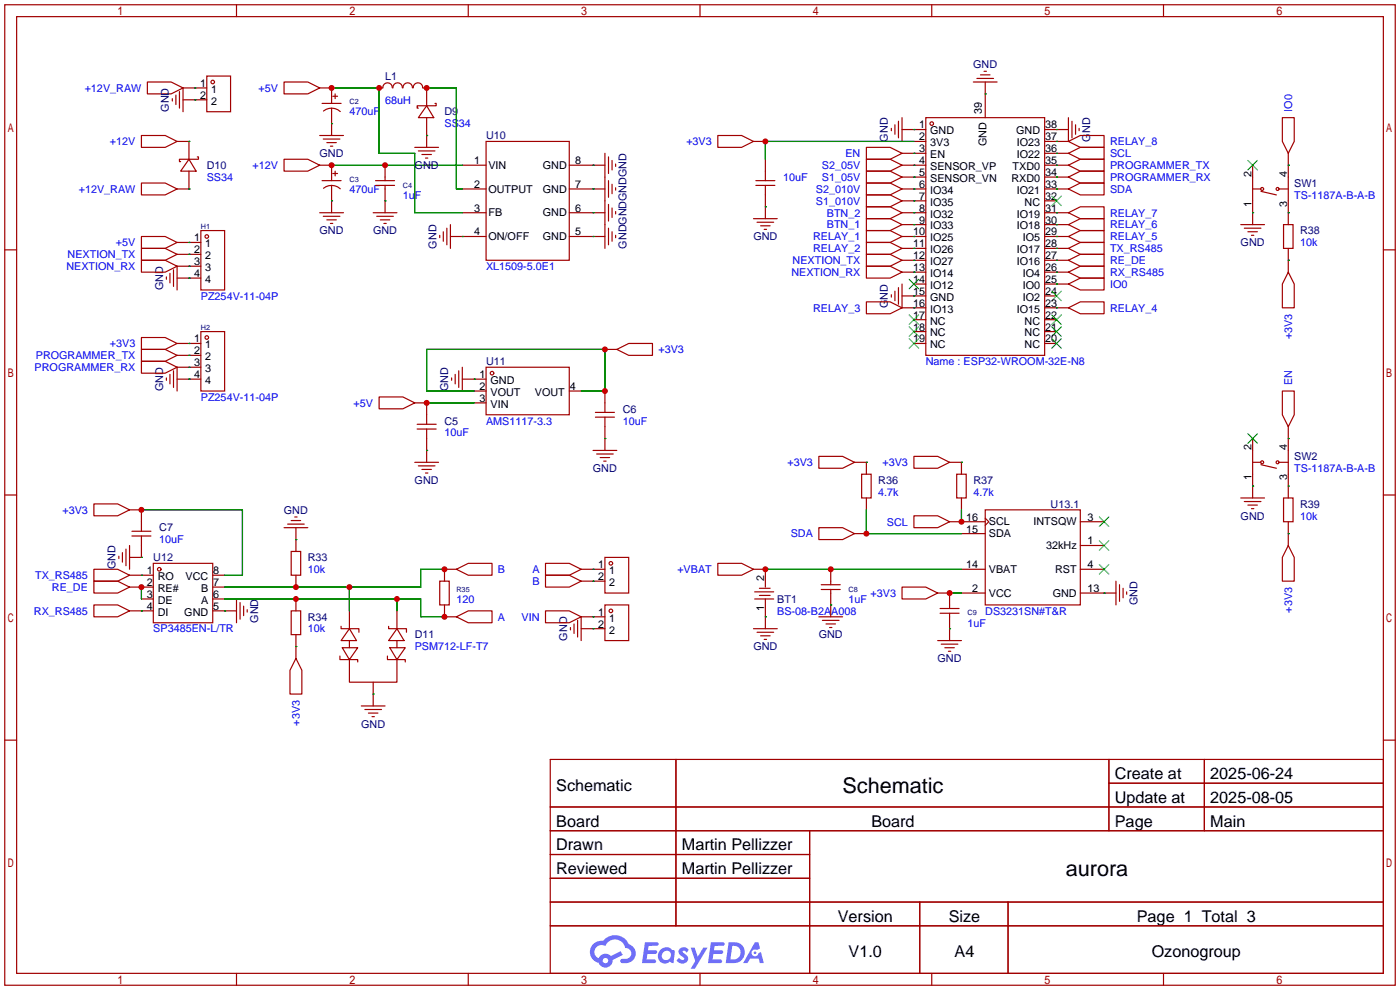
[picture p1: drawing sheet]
<svg xmlns="http://www.w3.org/2000/svg" width="299mm" height="212mm" viewBox="0 0 299 212" stroke-linecap="round" stroke-linejoin="round" font-family="sans-serif">
<g fill="none" stroke="#a10000" stroke-width=".25">
<path d="M1 1h297.2v209.6h-297.2zM3.6 3.6h292.1v204.4h-292.1zM50.5 1v2.6M100.1 1v2.6M149.6 1v2.6M199.1 1v2.6M248.7 1v2.6M1 53.4h2.6M295.7 53.4h2.5M1 105.8h2.6M295.7 105.8h2.5M1 158.2h2.6"/>
<path d="M295.7 158.2h2.5M117.6 162.3h178.1v45.7h-178.1zM117.6 172.5h178.1M117.6 177.5h178.1M144.5 162.3v35.6M173 177.5v30.5M237 162.3v15.2M237 167.4h58.7M257.4 162.3v15.2M117.6 182.6h55.4M117.6 192.8h178.1M117.6 187.7h55.4"/>
<path d="M117.6 197.9h178.1M196.6 192.8v15.2M215.4 192.8v15.2M50.5 208v2.6M100.1 208v2.6M149.6 208v2.6M199.1 208v2.6M248.7 208v2.6"/>
</g>
<g fill="#5487ff">
<path d="M145.3 202.7a1.3 1.3 0 0 1 1.9 .3l-.4 .6a.54 .54 0 0 0-.9-.2l.1 .2a1.34 1.34 0 0 1 .9 1.8 1.47 1.47 0 0 1-2.3-.1l.5-.6 .8 .5a.31 .31 0 0 0 .4-.3 .31 .31 0 0 0-.3-.4 1.12 1.12 0 0 1-.7-1.8z"/>
<path d="M147.6 202.5h.9l.6 2 1.2-2h.9l-2.7 4.6h-.9l1-1.7z"/>
<path d="M137.8 201.4h1.7a1.31 1.31 0 0 1 1.2 .2 .4 .4 0 0 1-.3 .5l-1.8 .1-.1 .9h1.6a.4 .4 0 0 1 .4 .4 .4 .4 0 0 1-.5 .4h-1.6l-.2 1.2h1.4a.46 .46 0 0 1 .5 0 .46 .46 0 0 1 .1 .5l-.4 .2h-2.6z"/>
<path d="M151.9 201.4h1.7a1.32 1.32 0 0 1 1.2 .2 .39 .39 0 0 1-.3 .5l-1.8 .1-.1 .9h1.6a.4 .4 0 0 1 .4 .4 .4 .4 0 0 1-.4 .4h-1.7l-.2 1.2h1.4a.46 .46 0 0 1 .5 0 .46 .46 0 0 1 .1 .5l-.4 .2h-2.6z"/>
<path d="M161.3 201.4h.8l.3 1.3-.6 .4a.75 .75 0 0 0-1.1 .3 .75 .75 0 0 0 .5 1 .75 .75 0 0 0 .9-.7l.5-.2 .6 2.3h-.8l-.3-.9h-1.8l-.5 .9h-1z"/>
<path d="M155.7 201.4l-.6 4.4h1.5a2.27 2.27 0 0 0 2.6-2.2 2.27 2.27 0 0 0-2.7-2.2zM156.5 202.1a1.5 1.5 0 0 1 1.8 1.6 1.5 1.5 0 0 1-1.9 1.4h-.3z"/>
<path d="M141.2 203a1.6 1.6 0 0 0-.3 2.3 1.6 1.6 0 0 0 2.3 .2l.7 .3 .3-2.4-.1-.3-.5-.1a1.58 1.58 0 0 0-2.4 0zM141.8 203.5a.98 .98 0 0 1 1.6 .4 .98 .98 0 0 1-1.1 1.3 .94 .94 0 0 1-.9-.7 .94 .94 0 0 1 .4-1z"/>
<path d="M126.8 201.8a2.37 2.37 0 0 0 1.1 4 1.54 1.54 0 0 0 1.8 1 1.54 1.54 0 0 0 1.2-1.6l2.2-1.1-.5-.8-2 1a1.57 1.57 0 0 0-2.7 .5 1.5 1.5 0 0 1-.7-2.1 1.5 1.5 0 0 1 2.2-.5 2.23 2.23 0 0 1 2.3-1.4 2.23 2.23 0 0 1 2 1.8 1.16 1.16 0 0 1 1.2 1.1 1.16 1.16 0 0 1-1.1 1.2h-.7a.47 .47 0 0 0-.5 .4 .47 .47 0 0 0 .4 .5 2.17 2.17 0 0 0 2.5-.9 2.17 2.17 0 0 0-.3-2.7l-.8-.4a3.2 3.2 0 0 0-5.5-.7l-1.1 .1zM128.8 205.3a.6 .6 0 0 1 1.2 0 .6 .6 0 0 1-1.2 0z"/>
<circle cx="161.4" cy="203.6" r=".28"/>
</g>
<g fill="none" stroke="#a10000" stroke-width=".25">
<path d="M31.5 17.5h5.1l2.5 1.3-2.5 1.3h-5.1zM38.4 19.6v3.5M39.1 18.8h5.1M39.1 18.8v5.1M44.2 16.3h5.1v7.6h-5.1zM60.7 17.5h5.1l2.5 1.3-2.5 1.3h-5.1zM68.3 18.8h2.6v3.3M83.8 18.8a1.01 1.01 0 0 0-1-1.1 1.01 1.01 0 0 0-1 1.1h-.8M84 18.8a1.01 1.01 0 0 1 1-1.1 1.01 1.01 0 0 1 1 1.1M86.1 18.8a1.01 1.01 0 0 1 1-1.1 1.01 1.01 0 0 1 1 1.1M88.3 18.8a1.01 1.01 0 0 1 1-1.1 1.01 1.01 0 0 1 1 1.1M90.4 18.8h.8v3.8"/>
<path d="M208 17.5h5.1M208.8 16.8h3.5M209.5 16h2.1M210.3 15.2h.5M210.6 17.5v7.6M30.2 29h5.1l2.5 1.2-2.5 1.3h-5.1zM30.2 39.1h5.1l2.5 1.3-2.5 1.3h-5.1zM36.8 21.1v.5M37.6 20.3v2.1M37.8 30.2h2.6v3.8M39.1 21.3h5.1M40.4 34l1.5 2.6h-3.3z"/>
<path d="M40.4 34h-2v.5h.2M40.4 36.6v3.8h-2.6M42.2 33.5h.2v.5h-2M60.7 34h5.1l2.5 1.3-2.5 1.3h-5.1zM68.3 35.3h2.6v3.3M68.3 29h5.1M68.8 38.6h4.1M68.8 22.1h4.1M69.1 29.7h3.5M69.1 23.7a2.74 2.74 0 0 1 3.6 .1M69.8 30.5h2.1M70.6 31.2h.5"/>
<path d="M70.9 23.1v5.9M70.9 39.6v5.9M71.1 20.6h1M71.1 37.1h1M71.6 20.1v1M71.6 36.6v1M80.3 39.6h4M80.3 38.6h4M82.3 35.3v3.3M82.3 39.6v5.9M88.6 31.5h5.1M89.4 32.3h3.6"/>
<path d="M90.2 33h2M90.9 33.8h.5M91.2 22.6l1.5 2.5h-3.3zM91.2 22.6h-2v.5h.2M91.2 25.1v6.4M93 22.1h.2v.5h-2M98.8 35.3h5.1M103.9 30.2h17.8v25.4h-17.8zM121.7 35.3h7.6M129.3 32.8v20.3M130 33.5v3.6M130 38.6v3.6"/>
<path d="M130.8 34.3v2M130.8 39.4v2M131.6 35.1v.5M153.4 29h5.1l2.5 1.2-2.5 1.3h-5.1zM161 30.2h2.6M161.5 39.6h4.1M161.5 38.6h4.1M163.6 34v4.6M163.6 39.6v7.1M185.2 31.5h5l2.6 1.3-2.6 1.2h-5zM185.2 36.6h5l2.6 1.2-2.6 1.3h-5zM185.2 39.1h5l2.6 1.3-2.6 1.3h-5z"/>
<path d="M185.2 34h5l2.6 1.3-2.6 1.3h-5zM190.5 27.4v.5M191.3 26.7v2M192 25.9v3.6M192.8 27.7h5.1M192.8 32.8h5.1M192.8 35.3h5.1M192.8 37.8h5.1M192.8 25.1v5.1M195.3 30.2h2.6M197.9 25.1h25.4v50.8h-25.4zM223.3 27.7h5"/>
<path d="M223.3 30.2h5M223.3 32.8h5M223.3 35.3h5M223.3 37.8h5M228.3 32.8l2.6-1.3h5.1v2.5h-5.1zM228.3 35.3l2.6-1.3h5.1v2.6h-5.1zM228.3 37.8l2.6-1.2h5.1v2.5h-5.1zM228.3 30.2l2.6-1.2h5.1v2.5h-5.1zM228.3 25.1v5.1M229.1 25.9v3.6M229.9 26.7v2M230.6 27.4v.5"/>
<path d="M267.7 35.3v12.7M274.1 25.1h2.5v5.1l-1.3 2.6-1.2-2.6zM275.3 32.8v15.2M30.2 50.5h5.1l2.5 1.3-2.5 1.3h-5.1zM30.2 53.1h5.1l2.5 1.3-2.5 1.2h-5.1zM30.2 55.6h5.1l2.5 1.3-2.5 1.3h-5.1zM35.6 59.2v.5M36.3 58.4v2.1M37.1 57.7v3.5M37.8 51.8h5.1M37.8 54.4h5.1M37.8 56.9h5.1"/>
<path d="M37.8 59.4h5.1M37.8 56.9v5.1M42.9 49.3h5.1v12.7h-5.1zM68.3 45.5h5.1M69.1 46.2h3.5M69.1 40.2a2.74 2.74 0 0 1 3.6 .2M69.8 47h2.1M70.6 47.8h.5M79.8 45.5h5M80.5 46.2h3.6M81.3 47h2M82 47.8h.5"/>
<path d="M94 50.3v.5M94.7 49.5v2.1M95.5 48.8v3.5M96.3 50.5h7.6M96.3 48v5.1M98.8 40.4h5.1M98.8 45.5h5.1M121.7 40.4h7.6M121.7 45.5h7.6M121.7 50.5h7.6M130 43.7v3.5M130 48.8v3.5"/>
<path d="M130.8 44.4v2.1M130.8 49.5v2.1M131.6 40.1v.5M131.6 45.2v.5M131.6 50.3v.5M161 46.7h5.1M161.8 47.5h3.6M162.6 48.3h2M163.3 49h.5M185.2 54.4h5l2.6 1.2-2.6 1.3h-5zM185.2 56.9h5l2.6 1.3-2.6 1.2h-5zM185.2 44.2h5l2.6 1.3-2.6 1.2h-5z"/>
<path d="M185.2 41.7h5l2.6 1.2-2.6 1.3h-5zM185.2 51.8h5l2.6 1.3-2.6 1.3h-5zM185.2 49.3h5l2.6 1.2-2.6 1.3h-5zM185.2 46.7h5l2.6 1.3-2.6 1.3h-5zM192.8 40.4h5.1M192.8 42.9h5.1M192.8 45.5h5.1M192.8 48h5.1M192.8 50.5h5.1M192.8 53.1h5.1M192.8 55.6h5.1M192.8 58.2h5.1"/>
<path d="M223.3 40.4h5M223.3 42.9h2.5M223.3 45.5h5M223.3 48h5M223.3 50.5h5M223.3 53.1h5M223.3 55.6h5M223.3 58.2h5M228.3 53.1l2.6-1.3h5.1v2.6h-5.1zM228.3 55.6l2.6-1.2h5.1v2.5h-5.1zM228.3 58.2l2.6-1.3h5.1v2.5h-5.1zM228.3 40.4l2.6-1.3h5.1v2.6h-5.1z"/>
<path d="M228.3 45.5l2.6-1.3h5.1v2.5h-5.1zM228.3 48l2.6-1.3h5.1v2.6h-5.1zM228.3 50.5l2.6-1.2h5.1v2.5h-5.1zM265.2 48h5.1M265.9 48.8h3.6M266.7 49.5h2M267.5 50.3h.5M267.7 40.4h1.8M269.5 40.9l3.3 .8M273.6 40.4h1.7M274.3 48h2.1v5.1h-2.1zM275.3 58.2l1.3 2.5v5.1h-2.5v-5.1z"/>
<path d="M275.3 53.1v5.1M30.2 72.1h5.1l2.5 1.3-2.5 1.3h-5.1zM30.2 74.7h5.1l2.5 1.2-2.5 1.3h-5.1zM30.2 77.2h5.1l2.5 1.3-2.5 1.3h-5.1zM37.1 79.2v3.6M37.8 73.4h5.1M37.8 78.5v5.1M37.8 75.9h5.1M37.8 78.5h5.1M42.9 70.9h5.1v12.7h-5.1zM98 79.2v3.6M98.8 78.5v5.1"/>
<path d="M103.9 78.5h17.8v10.1h-17.8zM129.3 74.7h2.5M131.8 74.7l2.6-1.3h5v2.5h-5zM185.2 64.5h5l2.6 1.3-2.6 1.3h-5zM190.5 63v.5M191.3 62.2v2.1M192 61.5v3.5M192.8 63.2h5.1M192.8 65.8h5.1M192.8 60.7v5.1M195.3 60.7h2.6M195.3 68.3h2.6"/>
<path d="M195.3 70.9h2.6M195.3 73.4h2.6M223.3 60.7h5M223.3 63.2h2.5M223.3 65.8h5M223.3 68.3h2.5M223.3 70.9h2.5M223.3 73.4h2.5M228.3 60.7l2.6-1.3h5.1v2.6h-5.1zM228.3 65.8l2.6-1.3h5.1v2.6h-5.1zM35.6 80.8v.5M36.3 80v2"/>
<path d="M37.8 81h5.1M81 84.8h5.1l2.5 1.3-2.5 1.3h-5.1zM88.6 86.1h2.6v4.6M88.6 98.8h5.1M89.2 90.7h4M89.2 91.7h4M89.4 99.6h3.6M91.2 91.7v7.1M96.5 80.8v.5M97.3 80v2M98.8 81h5.1M101.3 83.6h2.6"/>
<path d="M101.3 86.1h2.6M121.7 83.6h2.5M126.7 96.3h5.1M127.3 88.1h4M127.3 89.2h4M127.5 97h3.6M128.3 97.8h2M129 98.6h.5M129.3 83.6v4.5M129.3 89.2v7.1M175 97.5h5.1l2.5 1.3-2.5 1.3h-5.1zM182.6 98.8h2.6v2.5"/>
<path d="M195.3 97.5h5.1l2.5 1.3-2.5 1.3h-5.1zM202.9 98.8h2.6v2.5M267.7 98.8h1.8M267.7 93.7v12.7M269.5 99.3l3.3 .8M273.6 98.8h1.7M274.1 83.6h2.5v5l-1.3 2.6-1.2-2.6zM275.3 91.2v15.2M20.1 107.7h5l2.6 1.3-2.6 1.2h-5zM25.4 118.9v.5M26.2 118.1v2M26.9 117.3v3.6"/>
<path d="M27.7 109h2.5v4.5M27.7 116.6v5.1M28.2 113.5h4.1M28.2 114.6h4.1M30.2 114.6v4.5h-2.5M60.7 112.8h5.1M61.5 112h3.5M62.2 117.9h2.1v5h-2.1zM62.2 111.3h2.1M63 110.5h.5M63.2 112.8v5.1M90.2 100.3h2"/>
<path d="M90.9 101.1h.5M129.3 119.1h5.1v7.6h-5.1zM175 112.8h5.1l2.5 1.2-2.5 1.3h-5.1zM182.6 114h2.6M184.1 101.3h2.1v5.1h-2.1zM185.2 106.4v2.6M195.3 110.2h5.1l2.5 1.3-2.5 1.3h-5.1zM202.9 111.5h7.7M204.5 101.3h2v5.1h-2zM205.5 114h5.1M205.5 106.4v2.6M210.6 109h20.3v20.3h-20.3z"/>
<path d="M210.6 110.7l.7 .8-.7 .8M230.9 116.6h5.1M230.9 111.5h5.1M265.2 106.4h5.1M265.9 107.2h3.6M266.7 107.9h2M267.5 108.7h.5M274.3 106.4h2.1v5.1h-2.1zM275.3 116.6l1.3 2.5v5.1h-2.5v-5.1zM275.3 111.5v5.1M20.1 121.7h5l2.6 1.2-2.6 1.3h-5zM20.1 124.2h5l2.6 1.3-2.6 1.2h-5z"/>
<path d="M20.1 129.3h5l2.6 1.3-2.6 1.2h-5zM27.7 122.9h5.1M27.7 125.5h5.1M27.7 130.6h5.1M30.2 128h2.6M32.8 120.4h12.7v12.7h-12.7zM45.5 122.9h2.5M45.5 125.5h2.5M45.5 128h2.5M45.5 130.6h5M50.5 128v5.1M51.3 128.8v3.5"/>
<path d="M52.1 129.5v2.1M52.8 130.3v.5M62.2 130.6h2.1v5h-2.1zM63.2 122.9v2.6M63.2 128v2.6M63.2 135.6v5.1M72.9 133.9v.5h3.8v.7M73.2 138.4h3.3l-1.8 2.6zM74.7 134.4l1.5 2.5h-3.3zM74.7 130.6v3.8M74.7 136.9v1.5M83.1 133.9v.5h3.8v.7"/>
<path d="M83.3 138.4h3.3l-1.8 2.6zM84.8 134.4l1.6 2.5h-3.3zM84.8 130.6v3.8M84.8 136.9v1.5M94 124.2h2v5.1h-2zM95 129.3v2.5h2.5M97.5 121.7l2.6-1.3h5.1v2.5h-5.1zM97.5 131.8l2.6-1.2h5.1v2.5h-5.1zM97.5 121.7h-2.5v2.5M116.6 122.9h5.1l2.5 1.3-2.5 1.3h-5.1zM116.6 120.4h5.1l2.5 1.3-2.5 1.2h-5.1zM116.6 130.6h5.1l2.5 1.2-2.5 1.3h-5.1z"/>
<path d="M121.9 134.1v.5M122.7 133.4v2M123.4 132.6v3.5M124.2 121.7h5.1M124.2 131.8h5.1M124.2 124.2h5.1M124.2 134.4h5.1M124.2 131.8v5.1M129.3 129.3h5.1v7.6h-5.1zM153.4 120.4h5.1l2.5 1.3-2.5 1.2h-5.1zM161 121.7h2.6v3.8M161 134.4h5.1"/>
<path d="M161.3 128h4.1M161.3 126.5h4.1M161.8 135.1h3.6M162.3 125.7h2.3M162.3 127.3h2.3M162.6 135.9h2M163.3 136.7h.5M163.6 128v6.4M175 131.8h5.1M175.5 126h4.1M175.5 125h4.1M175.8 132.6h3.5"/>
<path d="M176.5 133.4h2.1M177.3 134.1h.5M177.5 121.7v3.3M177.5 126v5.8M192.8 125.5h5.1l2.5 1.2-2.5 1.3h-5.1zM200.4 126.7h2.5v3.3M200.4 136.9h5.1M200.9 131.1h4.1M200.9 130h4.1M201.2 137.7h3.5M201.9 138.4h2.1M202.7 139.2h.5"/>
<path d="M202.9 131.1v5.8M205.5 121.7h5.1M205.5 126.7h5.1M230.9 121.7h5.1M230.9 126.7h7.6M238.5 124.2v5.1M239.3 125v3.5M240 125.7v2.1M240.8 126.5v.5M63.2 140.7l1.3 2.6v5h-2.5v-5zM72.6 140.2v.8h3.9v.5M74.7 141v4.8h10.1v-4.8"/>
<path d="M77.2 150.9h5.1M78 151.6h3.5M78.7 152.4h2.1M79.5 153.2h.5M79.8 145.8v5.1M82.8 140.2v.8h3.8v.5"/>
<circle cx="45.5" cy="17.5" r=".38"/>
<circle cx="199.1" cy="26.4" r=".38"/>
<circle cx="44.2" cy="50.5" r=".38"/>
<circle cx="269.7" cy="40.4" r=".32"/>
<circle cx="273" cy="40.4" r=".32"/>
<circle cx="44.2" cy="72.1" r=".38"/>
<circle cx="105.2" cy="79.8" r=".38"/>
<circle cx="269.7" cy="98.8" r=".32"/>
<circle cx="273" cy="98.8" r=".32"/>
<circle cx="34" cy="121.7" r=".38"/>
<circle cx="130.6" cy="120.4" r=".38"/>
<circle cx="130.6" cy="130.6" r=".38"/>
</g>
<g fill="none" stroke="#3c3" stroke-width=".25">
<path d="M266.7 34.3l2 2M268.7 34.3l-2 2M194.3 59.7l2 2M196.3 59.7l-2 2M224.8 41.9l2 2M226.8 41.9l-2 2M194.3 72.4l2 2M194.3 69.8l2 2.1M194.3 67.3l2 2M196.3 72.4l-2 2M196.3 69.8l-2 2.1M196.3 67.3l-2 2"/>
<path d="M224.8 62.2l2 2.1M224.8 67.3l2 2M224.8 69.8l2 2.1M224.8 72.4l2 2M226.8 62.2l-2 2.1M226.8 67.3l-2 2M226.8 69.8l-2 2.1M226.8 72.4l-2 2M266.7 92.7l2 2M268.7 92.7l-2 2M234.9 115.6l2.1 2M234.9 110.5l2.1 2"/>
<path d="M237 115.6l-2.1 2M237 110.5l-2.1 2M234.9 120.6l2.1 2.1M237 120.6l-2.1 2.1"/>
</g>
<g fill="none" stroke="#008700" stroke-width=".25">
<path d="M41.7 18.8h.1M70.9 18.8h10.1v14h7.6v12.7h10.2M91.2 18.8h6.3v21.6h1.3M40.4 30.2h.1M41.7 21.3h.1M70.9 26.4h.1M70.9 35.3h27.9M91.2 29h.1M126.7 35.3h.1M195.3 27.7h.1M195.3 32.8h.1M195.3 37.8h.1"/>
<path d="M195.3 35.3h.1M195.3 30.2h-31.7v3.8M210.6 20.1h.1M225.8 27.7h.1M225.8 32.8h.1M225.8 35.3h.1M225.8 37.8h.1M225.8 30.2h.1M275.3 35.3h.1M40.4 40.4h.1M40.4 51.8h.1M40.4 59.4h.1"/>
<path d="M40.4 54.4h.1M40.4 56.9h.1M70.9 42.9h.1M82.3 42.9h.1M98.8 50.5h.1M126.7 50.5h.1M126.7 45.5h.1M126.7 40.4h.1M163.6 44.2h.1M195.3 55.6h.1M195.3 58.2h.1M195.3 45.5h.1"/>
<path d="M195.3 42.9h.1M195.3 40.4h.1M195.3 53.1h.1M195.3 50.5h.1M195.3 48h.1M225.8 53.1h.1M225.8 55.6h.1M225.8 58.2h.1M225.8 40.4h.1M225.8 45.5h.1M225.8 48h.1M225.8 50.5h.1"/>
<path d="M267.7 45.5h.1M275.3 45.5h.1M275.3 55.6h.1M40.4 73.4h.1M40.4 75.9h.1M40.4 78.5h.1M195.3 63.2h.1M195.3 65.8h.1M225.8 60.7h.1M225.8 65.8h.1M40.4 81h.1M91.2 96.3h.1"/>
<path d="M91.2 86.1h10.1M101.3 81h.1M101.3 83.6h-10.1v-8.9h38.1v8.9h-5.1M129.3 93.7h.1M185.2 98.8h.1M205.5 98.8h.1M275.3 93.7h.1M30.2 119.1h.1M30.2 109h21.6v13.9h-3.8M63.2 115.3h.1M185.2 109v5h20.3M205.5 109v2.5"/>
<path d="M267.7 103.9h.1M275.3 103.9h.1M275.3 114h.1M30.2 122.9h.1M30.2 130.6h.1M30.2 125.5v2.5M48 130.6h.1M48 128h41.9v3.8h5.1M63.2 138.2h.1M74.7 125.5v5.1M84.8 128v2.6M95 121.7h-5.1v3.8h-41.9"/>
<path d="M126.7 124.2h.1M126.7 121.7h.1M126.7 134.4h.1M126.7 131.8h.1M163.6 131.8h.1M163.6 121.7h41.9M177.5 129.3h.1M202.9 134.4h.1M202.9 126.7h2.6M236 126.7h.1M79.8 148.3h.1"/>
</g>
<g fill="#c00">
<circle cx="163.6" cy="30.2" r=".63"/>
<circle cx="82.3" cy="35.3" r=".63"/>
<circle cx="70.9" cy="35.3" r=".63"/>
<circle cx="81" cy="18.8" r=".63"/>
<circle cx="70.9" cy="18.8" r=".63"/>
<circle cx="91.2" cy="86.1" r=".63"/>
<circle cx="129.3" cy="74.7" r=".63"/>
<circle cx="129.3" cy="83.6" r=".63"/>
<circle cx="30.2" cy="109" r=".63"/>
<circle cx="30.2" cy="125.5" r=".63"/>
<circle cx="63.2" cy="125.5" r=".63"/>
<circle cx="74.7" cy="125.5" r=".63"/>
<circle cx="95" cy="121.7" r=".63"/>
<circle cx="63.2" cy="128" r=".63"/>
<circle cx="84.8" cy="128" r=".63"/>
<circle cx="95" cy="131.8" r=".63"/>
<circle cx="205.5" cy="111.5" r=".63"/>
<circle cx="185.2" cy="114" r=".63"/>
<circle cx="177.5" cy="121.7" r=".63"/>
<circle cx="163.6" cy="121.7" r=".63"/>
<circle cx="202.9" cy="126.7" r=".63"/>
<circle cx="91.2" cy="18.8" r=".63"/>
</g>
<g font-size="4.6">
<text x="180.1" y="169.4">Schematic</text>
<text x="227.8" y="187.2">aurora</text>
</g>
<g font-size="3.5">
<text x="238.3" y="166.5">Create at</text>
<text x="258.7" y="166.5">2025-06-24</text>
<text x="118.9" y="169.1">Schematic</text>
<text x="238.3" y="171.6">Update at</text>
<text x="258.7" y="171.6">2025-08-05</text>
<text x="118.9" y="176.7">Board</text>
<text x="186.2" y="176.7">Board</text>
<text x="238.3" y="176.7">Page</text>
<text x="258.7" y="176.7">Main</text>
<text x="118.9" y="181.8">Drawn</text>
<text x="145.7" y="181.8">Martin Pellizzer</text>
<text x="118.9" y="186.8">Reviewed</text>
<text x="145.7" y="186.8">Martin Pellizzer</text>
<text x="179.1" y="197">Version</text>
<text x="202.8" y="197">Size</text>
<text x="243" y="197">Page 1 Total 3</text>
<text x="181.4" y="204.6">V1.0</text>
<text x="204" y="204.6">A4</text>
<text x="246.1" y="204.6">Ozonogroup</text>
</g>
<g font-size="2.3" fill="#000080">
<text x="82.3" y="17.1">L1</text>
<text x="208" y="14.5">GND</text>
<text x="36.1" y="23.9" transform="rotate(-90 36.1 23.9)">GND</text>
<text x="95" y="24.7">D9</text>
<text x="103.9" y="29.8">U10</text>
<text x="68.3" y="33.6">GND</text>
<text x="189.8" y="30.3" transform="rotate(-90 189.8 30.3)">GND</text>
<text x="233" y="30.3" transform="rotate(-90 233 30.3)">GND</text>
<text x="44.2" y="36.1">D10</text>
<text x="88.6" y="36.1">GND</text>
<text x="276.6" y="39.9">SW1</text>
<text x="68.3" y="50.1">GND</text>
<text x="79.7" y="50.1">GND</text>
<text x="93.3" y="53.1" transform="rotate(-90 93.3 53.1)">GND</text>
<text x="133.9" y="53.1" transform="rotate(-90 133.9 53.1)">GNDGNDGNDGND</text>
<text x="161" y="51.4">GND</text>
<text x="265.2" y="52.6">GND</text>
<text x="277.9" y="50.1">R38</text>
<text x="34.8" y="62" transform="rotate(-90 34.8 62)">GND</text>
<text x="189.8" y="65.8" transform="rotate(-90 189.8 65.8)">GND</text>
<text x="34.8" y="83.6" transform="rotate(-90 34.8 83.6)">GND</text>
<text x="95.8" y="83.6" transform="rotate(-90 95.8 83.6)">GND</text>
<text x="103.9" y="78">U11</text>
<text x="133.1" y="88.2">C6</text>
<text x="95" y="90.7">C5</text>
<text x="126.7" y="100.9">GND</text>
<text x="276.6" y="98.3">SW2</text>
<text x="88.6" y="103.4">GND</text>
<text x="187.7" y="103.4">R36</text>
<text x="208" y="103.4">R37</text>
<text x="34" y="113.6">C7</text>
<text x="60.7" y="109.8">GND</text>
<text x="224.5" y="108.5">U13.1</text>
<text x="265.2" y="111">GND</text>
<text x="277.9" y="108.5">R39</text>
<text x="32.8" y="119.9">U12</text>
<text x="65.8" y="119.9">R33</text>
<text x="24.7" y="121.7" transform="rotate(-90 24.7 121.7)">GND</text>
<text x="166.1" y="128.8">BT1</text>
<text x="243.1" y="129.3" transform="rotate(-90 243.1 129.3)">GND</text>
<text x="55.2" y="133.1" transform="rotate(-90 55.2 133.1)">GND</text>
<text x="65.8" y="132.6">R34</text>
<text x="88.6" y="136.4">D11</text>
<text x="121.2" y="136.9" transform="rotate(-90 121.2 136.9)">GND</text>
<text x="175" y="136.4">GND</text>
<text x="161" y="139">GND</text>
<text x="200.4" y="141.5">GND</text>
<text x="77.2" y="155.5">GND</text>
</g>
<g font-size="2.3" fill="#00f">
<text x="18.1" y="19.6">+12V_RAW</text>
<text x="55.3" y="19.6">+5V</text>
<text x="82.3" y="22.1">68uH</text>
<text x="276.1" y="23.9" transform="rotate(-90 276.1 23.9)">IO0</text>
<text x="74.7" y="24.7">470uF</text>
<text x="95" y="27.2">SS34</text>
<text x="23.5" y="31">+12V</text>
<text x="146.7" y="31">+3V3</text>
<text x="180.7" y="33.6">EN</text>
<text x="237.2" y="33.6">SCL</text>
<text x="237.2" y="31">RELAY_8</text>
<text x="16.8" y="41.2">+12V_RAW</text>
<text x="44.2" y="38.7">SS34</text>
<text x="54" y="36.1">+12V</text>
<text x="74.7" y="41.2">470uF</text>
<text x="167.4" y="38.7">10uF</text>
<text x="174.4" y="41.2">S2_010V</text>
<text x="175.7" y="38.7">S1_05V</text>
<text x="175.7" y="36.1">S2_05V</text>
<text x="237.2" y="41.2">SDA</text>
<text x="237.2" y="36.1">PROGRAMMER_TX</text>
<text x="237.2" y="38.7">PROGRAMMER_RX</text>
<text x="86.1" y="42.5">1uF</text>
<text x="174.4" y="43.7">S1_010V</text>
<text x="176.7" y="46.3">BTN_2</text>
<text x="237.2" y="46.3">RELAY_7</text>
<text x="276.6" y="42.5">TS-1187A-B-A-B</text>
<text x="24.8" y="52.6">+5V</text>
<text x="173.8" y="53.9">RELAY_2</text>
<text x="173.8" y="51.4">RELAY_1</text>
<text x="176.7" y="48.8">BTN_1</text>
<text x="237.2" y="53.9">TX_RS485</text>
<text x="237.2" y="48.8">RELAY_6</text>
<text x="237.2" y="51.4">RELAY_5</text>
<text x="277.9" y="52.6">10k</text>
<text x="14.2" y="57.7">NEXTION_RX</text>
<text x="14.5" y="55.2">NEXTION_TX</text>
<text x="103.9" y="57.7">XL1509-5.0E1</text>
<text x="169.1" y="59">NEXTION_RX</text>
<text x="169.4" y="56.4">NEXTION_TX</text>
<text x="237.2" y="56.4">RE_DE</text>
<text x="237.2" y="59">RX_RS485</text>
<text x="42.9" y="64.1">PZ254V-11-04P</text>
<text x="237.2" y="61.5">IO0</text>
<text x="173.8" y="66.6">RELAY_3</text>
<text x="237.2" y="66.6">RELAY_4</text>
<text x="7.7" y="76.8">PROGRAMMER_TX</text>
<text x="23.5" y="74.2">+3V3</text>
<text x="140.7" y="75.5">+3V3</text>
<text x="276.1" y="72.5" transform="rotate(-90 276.1 72.5)">+3V3</text>
<text x="7.4" y="79.3">PROGRAMMER_RX</text>
<text x="197.9" y="78">Name : ESP32-WROOM-32E-N8</text>
<text x="276.1" y="82.3" transform="rotate(-90 276.1 82.3)">EN</text>
<text x="42.9" y="85.6">PZ254V-11-04P</text>
<text x="75.6" y="86.9">+5V</text>
<text x="95" y="93.3">10uF</text>
<text x="103.9" y="90.7">AMS1117-3.3</text>
<text x="133.1" y="90.7">10uF</text>
<text x="168.3" y="99.6">+3V3</text>
<text x="188.6" y="99.6">+3V3</text>
<text x="276.6" y="100.9">TS-1187A-B-A-B</text>
<text x="187.7" y="106">4.7k</text>
<text x="208" y="106">4.7k</text>
<text x="13.3" y="109.8">+3V3</text>
<text x="189.6" y="112.3">SCL</text>
<text x="277.9" y="111">10k</text>
<text x="34" y="116.1">10uF</text>
<text x="169" y="114.9">SDA</text>
<text x="7.5" y="123.7">TX_RS485</text>
<text x="65.8" y="122.5">10k</text>
<text x="106.4" y="122.5">B</text>
<text x="113.8" y="125">B</text>
<text x="113.8" y="122.5">A</text>
<text x="144.8" y="122.5">+VBAT</text>
<text x="7.2" y="131.4">RX_RS485</text>
<text x="11.1" y="126.3">RE_DE</text>
<text x="97.5" y="128.8">120</text>
<text x="166.1" y="131.4">BS-08-B2AA008</text>
<text x="181.4" y="128.8">1uF</text>
<text x="186.1" y="127.6">+3V3</text>
<text x="210.6" y="131.4">DS3231SN#T&amp;R</text>
<text x="276.1" y="130.9" transform="rotate(-90 276.1 130.9)">+3V3</text>
<text x="32.8" y="135.2">SP3485EN-L/TR</text>
<text x="65.8" y="135.2">10k</text>
<text x="106.4" y="132.6">A</text>
<text x="111.5" y="132.6">VIN</text>
<text x="206.8" y="133.9">1uF</text>
<text x="88.6" y="139">PSM712-LF-T7</text>
<text x="64.1" y="155.1" transform="rotate(-90 64.1 155.1)">+3V3</text>
</g>
<g font-size="2.3">
<text x="42.8" y="18.6">1</text>
<text x="42.8" y="21.1">2</text>
<text x="45.1" y="19.8">1</text>
<text x="45.1" y="22.4">2</text>
<text x="196.5" y="30">2</text>
<text x="196.5" y="27.5">1</text>
<text x="198.8" y="28.7">GND</text>
<text x="209.8" y="24.4" transform="rotate(-90 209.8 24.4)">39</text>
<text x="217.2" y="28.7">GND</text>
<text x="223.4" y="27.5">38</text>
<text x="223.4" y="30">37</text>
<text x="101.3" y="35.1">1</text>
<text x="122.9" y="35.1">8</text>
<text x="196.5" y="35.1">4</text>
<text x="196.5" y="32.5">3</text>
<text x="198.8" y="33.8">EN</text>
<text x="198.8" y="31.3">3V3</text>
<text x="210.9" y="31.3" transform="rotate(-90 210.9 31.3)">GND</text>
<text x="217.3" y="31.3">IO23</text>
<text x="217.3" y="33.8">IO22</text>
<text x="223.4" y="32.5">36</text>
<text x="223.4" y="35.1">35</text>
<text x="101.3" y="40.2">2</text>
<text x="104.4" y="36.1">VIN</text>
<text x="104.4" y="41.2">OUTPUT</text>
<text x="116" y="41.2">GND</text>
<text x="116" y="36.1">GND</text>
<text x="122.9" y="40.2">7</text>
<text x="196.5" y="40.2">6</text>
<text x="196.5" y="37.6">5</text>
<text x="198.8" y="41.4">IO34</text>
<text x="198.8" y="38.9">SENSOR_VN</text>
<text x="198.8" y="36.3">SENSOR_VP</text>
<text x="216.2" y="38.9">RXD0</text>
<text x="216.4" y="36.3">TXD0</text>
<text x="217.3" y="41.4">IO21</text>
<text x="223.4" y="37.6">34</text>
<text x="223.4" y="40.2">33</text>
<text x="267.5" y="37.8" transform="rotate(-90 267.5 37.8)">2</text>
<text x="275.1" y="37.8" transform="rotate(-90 275.1 37.8)">4</text>
<text x="101.3" y="45.2">3</text>
<text x="104.4" y="46.3">FB</text>
<text x="116" y="46.3">GND</text>
<text x="122.9" y="45.2">6</text>
<text x="196.5" y="47.8">9</text>
<text x="196.5" y="45.2">8</text>
<text x="196.5" y="42.7">7</text>
<text x="198.8" y="46.5">IO32</text>
<text x="198.8" y="44">IO35</text>
<text x="217.3" y="46.5">IO19</text>
<text x="219" y="44">NC</text>
<text x="223.4" y="42.7">32</text>
<text x="223.4" y="45.2">31</text>
<text x="223.4" y="47.8">30</text>
<text x="267.5" y="44.2" transform="rotate(-90 267.5 44.2)">1</text>
<text x="275.1" y="44.2" transform="rotate(-90 275.1 44.2)">3</text>
<text x="41.5" y="51.6">1</text>
<text x="43.9" y="52.9">1</text>
<text x="101.3" y="50.3">4</text>
<text x="104.4" y="51.3">ON/OFF</text>
<text x="116" y="51.3">GND</text>
<text x="122.9" y="50.3">5</text>
<text x="195.2" y="52.9">11</text>
<text x="195.2" y="50.3">10</text>
<text x="198.8" y="51.6">IO25</text>
<text x="198.8" y="49">IO33</text>
<text x="217.3" y="49">IO18</text>
<text x="218.6" y="51.6">IO5</text>
<text x="223.4" y="50.3">29</text>
<text x="223.4" y="52.9">28</text>
<text x="41.5" y="54.1">2</text>
<text x="41.5" y="56.7">3</text>
<text x="41.5" y="59.2">4</text>
<text x="43.9" y="55.4">2</text>
<text x="43.9" y="57.9">3</text>
<text x="195.2" y="57.9">13</text>
<text x="195.2" y="55.4">12</text>
<text x="198.8" y="59.2">IO14</text>
<text x="198.8" y="56.7">IO27</text>
<text x="198.8" y="54.1">IO26</text>
<text x="217.3" y="54.1">IO17</text>
<text x="217.3" y="56.7">IO16</text>
<text x="218.6" y="59.2">IO4</text>
<text x="223.4" y="55.4">27</text>
<text x="223.4" y="57.9">26</text>
<text x="43.9" y="60.5">4</text>
<text x="195.2" y="65.6">16</text>
<text x="195.2" y="63">15</text>
<text x="195.2" y="60.5">14</text>
<text x="198.8" y="64.3">GND</text>
<text x="198.8" y="61.7">IO12</text>
<text x="218.6" y="61.7">IO0</text>
<text x="218.6" y="64.3">IO2</text>
<text x="223.4" y="60.5">25</text>
<text x="223.4" y="63">24</text>
<text x="223.4" y="65.6">23</text>
<text x="195.2" y="70.6">18</text>
<text x="195.2" y="68.1">17</text>
<text x="198.8" y="71.9">NC</text>
<text x="198.8" y="69.4">NC</text>
<text x="198.8" y="66.8">IO13</text>
<text x="217.3" y="66.8">IO15</text>
<text x="219" y="69.4">NC</text>
<text x="219" y="71.9">NC</text>
<text x="223.4" y="68.1">22</text>
<text x="223.4" y="70.6">21</text>
<text x="41.5" y="73.2">1</text>
<text x="41.5" y="75.7">2</text>
<text x="43.9" y="74.4">1</text>
<text x="43.9" y="77">2</text>
<text x="195.2" y="73.2">19</text>
<text x="198.8" y="74.4">NC</text>
<text x="219" y="74.4">NC</text>
<text x="223.4" y="73.2">20</text>
<text x="41.5" y="78.3">3</text>
<text x="41.5" y="80.8">4</text>
<text x="43.9" y="79.5">3</text>
<text x="43.9" y="82.1">4</text>
<text x="102.5" y="80.8">1</text>
<text x="102.5" y="83.3">2</text>
<text x="104.8" y="82.1">GND</text>
<text x="121.8" y="83.3">4</text>
<text x="102.5" y="85.9">3</text>
<text x="104.8" y="84.6">VOUT</text>
<text x="104.8" y="87.1">VIN</text>
<text x="114.3" y="84.6">VOUT</text>
<text x="267.5" y="96.3" transform="rotate(-90 267.5 96.3)">2</text>
<text x="275.1" y="96.3" transform="rotate(-90 275.1 96.3)">4</text>
<text x="267.5" y="102.6" transform="rotate(-90 267.5 102.6)">1</text>
<text x="275.1" y="102.6" transform="rotate(-90 275.1 102.6)">3</text>
<text x="206.5" y="113.8">15</text>
<text x="206.5" y="111.3">16</text>
<text x="211.3" y="112.3">SCL</text>
<text x="220.9" y="112.3">INTSQW</text>
<text x="232.4" y="111.3">3</text>
<text x="211.3" y="114.8">SDA</text>
<text x="223.6" y="117.4">32kHz</text>
<text x="232.4" y="116.4">1</text>
<text x="31.4" y="122.7">1</text>
<text x="31.4" y="125.2">2</text>
<text x="33.7" y="124">RO</text>
<text x="39.7" y="124">VCC</text>
<text x="45.6" y="125.2">7</text>
<text x="45.6" y="122.7">8</text>
<text x="127.9" y="121.4">1</text>
<text x="127.9" y="124">2</text>
<text x="130.2" y="122.7">1</text>
<text x="130.2" y="125.2">2</text>
<text x="163.3" y="124.2" transform="rotate(-90 163.3 124.2)">2</text>
<text x="206.5" y="121.4">14</text>
<text x="211.3" y="122.5">VBAT</text>
<text x="225.5" y="122.5">RST</text>
<text x="232.4" y="121.4">4</text>
<text x="31.4" y="127.8">3</text>
<text x="31.4" y="130.3">4</text>
<text x="33.7" y="126.5">RE#</text>
<text x="33.7" y="129.1">DE</text>
<text x="33.7" y="131.6">DI</text>
<text x="39.4" y="131.6">GND</text>
<text x="43" y="129.1">A</text>
<text x="43" y="126.5">B</text>
<text x="45.6" y="130.3">5</text>
<text x="45.6" y="127.8">6</text>
<text x="127.9" y="131.6">1</text>
<text x="163.3" y="130.6" transform="rotate(-90 163.3 130.6)">1</text>
<text x="207.8" y="126.5">2</text>
<text x="211.3" y="127.5">VCC</text>
<text x="225" y="127.5">GND</text>
<text x="232.4" y="126.5">13</text>
<text x="127.9" y="134.1">2</text>
<text x="130.2" y="132.9">1</text>
<text x="130.2" y="135.4">2</text>
</g>
<g font-size="1.6" fill="#000080">
<text x="74.7" y="22.3">C2</text>
<text x="74.7" y="38.8">C3</text>
<text x="86.1" y="40.1">C4</text>
<text x="42.9" y="49">H1</text>
<text x="42.9" y="70.6">H2</text>
<text x="97.5" y="126.4">R35</text>
<text x="181.4" y="126.4">C8</text>
<text x="206.8" y="131.5">C9</text>
</g>
</svg>
